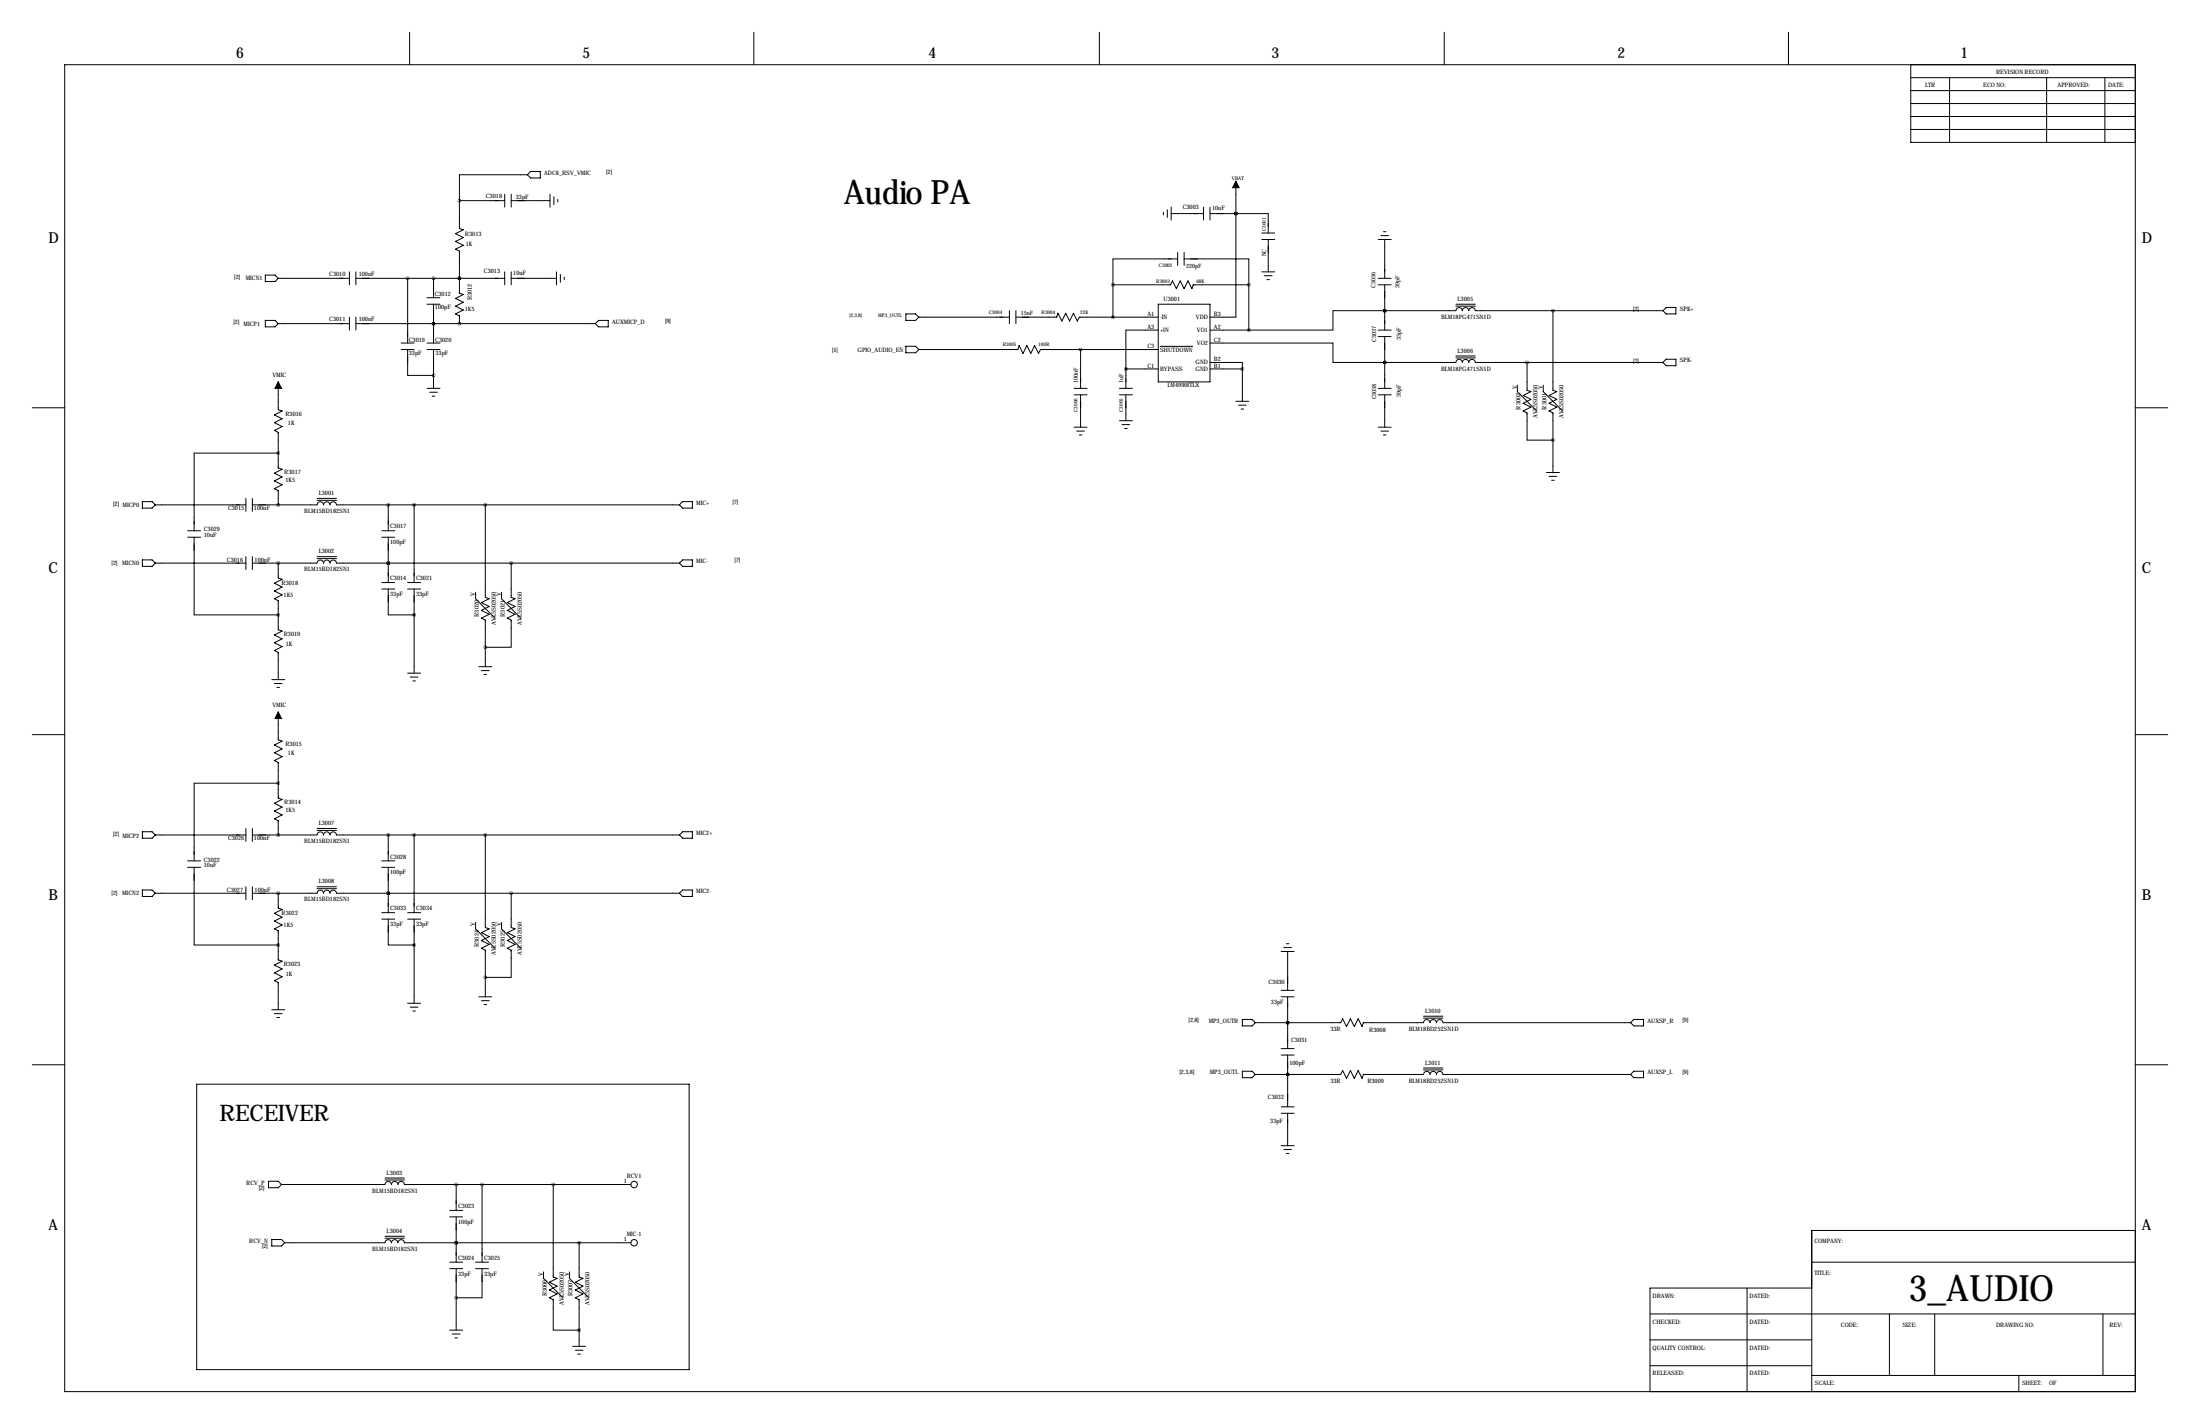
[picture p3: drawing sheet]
<svg xmlns="http://www.w3.org/2000/svg" width="864mm" height="559mm" viewBox="0 0 864 559" stroke-linecap="round" stroke-linejoin="round" font-family="sans-serif">
<g fill="none" stroke="#000" stroke-width=".39">
<path d="M160.8 12.7v12.7M295.9 12.7v12.7M431.5 12.7v12.7M566.9 12.7v12.7M702.1 12.7v12.7M25.4 25.4h812.8v520.7h-812.8zM750.1 25.4v30.5h88.1M750.1 35.6h88.1M750.1 30.5h88.1M765.3 30.5v25.4M803.4 30.5v25.4M826.3 30.5v25.4"/>
<path d="M750.1 50.8h88.1M750.1 45.7h88.1M750.1 40.6h88.1M180.3 78.7v11l1.6 .5-3.1 1.5 3.1 1.5-3.1 1.5 3.1 1.6-3.1 1.5 1.5 .8v16.5l1.6 .5-3.1 1.5 3.1 1.5-3.1 1.5 3.1 1.6-3.1 1.5 1.5 .8v3M180.3 78.7h17.8M198.1 76.2v5.1M200.7 76.2v5.1M200.7 78.7h15.2M207 68.6h-26.7v10.1M207 68.6l1.3-1.3h3.8v2.6h-3.8zM215.9 76.2v5.1M217.4 77.2v3.1"/>
<path d="M218.9 78.2v1M485.1 71.1v12.7M456.7 83.3v1M458.2 82.3v3M459.7 83.8h12.7M459.7 81.3v5.1M462.3 99.1v5M464.8 99.1v5M472.4 81.3v5.1M475 81.3v5.1M475 83.8h10.1M485.1 83.8h12.7v7.6"/>
<path d="M485.1 83.8h.1M485.1 83.8v40.7h-10.1M495.3 91.4h5.1M495.3 94h5.1M497.8 94v12.7M541 94h5.1M542 92.5h3.1M543.1 90.9h1M543.6 94v15.2M104.1 107.9h3.8l1.3 1.3-1.3 1.3h-3.8zM109.2 109.2h28M137.2 106.7v5.1"/>
<path d="M139.7 109.2h58.4M139.7 106.7v5.1M160 109.2v25.4M167.6 116.8h5.1M167.6 119.4h5.1M170.2 109.2v7.6M170.2 119.4v15.2M180.3 109.2h.1M198.1 106.7v5.1M200.7 109.2h17.7M200.7 106.7v5.1M218.4 106.7v5.1"/>
<path d="M220 107.7v3M221.5 108.7v1M436.9 111.8h22.6l.7-1.6 1.6 3.1 1.5-3.1 1.5 3.1 1.5-3.1 1.6 3.1 .5-1.5h21.8M436.9 111.8v12.7M454.7 119.4h20.3v30.5h-20.3zM462.3 101.6h-25.4v10.2M464.8 101.6h25.4v10.2M490.2 111.8v17.7M495.3 106.7h5.1M496.3 108.2h3.1M497.3 109.7h1M541 109.2h5.1"/>
<path d="M541 111.8h5.1M543.6 111.8v17.7M571.5 119.4h7.6M104.1 125.7h3.8l1.3 1.3-1.3 1.3h-3.8zM109.2 127h28M137.2 124.5v5M139.7 124.5v5M139.7 127h94M157.5 134.6h5.1M157.5 137.2h5.1M160 137.2v10.1h10.2M167.6 134.6h5.1"/>
<path d="M167.6 137.2h5.1M170.2 127h.1M170.2 137.2v15.2M180.3 127h.1M233.7 127l1.2-1.3h3.9v2.6h-3.9zM355.6 135.9h3.8l1.3 1.3-1.3 1.2h-3.8zM355.6 123.2h3.8l1.3 1.3-1.3 1.2h-3.8zM360.7 137.2h38.8l.5-1.6 1.6 3.1 1.5-3.1 1.5 3.1 1.5-3.1 1.6 3.1 .7-1.5h46.3M360.7 124.5h35.5M396.2 121.9v5.1M398.8 124.5h16l.5-1.6 1.5 3.1 1.5-3.1 1.6 3.1 1.5-3.1 1.5 3.1 .8-1.5h31M398.8 121.9v5.1"/>
<path d="M424.2 137.2v15.2M454.7 129.5h-12.7v15.3M455.4 135.9h12.8M475 134.6h48.2v7.6h20.4M475 129.5h15.2M541 129.5h5.1M541 132.1h5.1M543.6 121.9h27.9a1.27 1.27 0 0 1 1.3-1.2 1.27 1.27 0 0 1 1.2 1.2 1.27 1.27 0 0 1 1.3-1.2 1.27 1.27 0 0 1 1.3 1.2 1.27 1.27 0 0 1 1.2-1.2 1.27 1.27 0 0 1 1.3 1.2h73.7M543.6 121.9h.1M543.6 121.9h-20.4v7.6h-33M543.6 132.1v20.3M571.5 120.1h7.6"/>
<path d="M571.5 139.7h7.6M609.6 121.9v31.3l1.5 .5-3 1.5 3 1.5-3 1.5 3 1.6-3 1.5 1.5 .8v23.3M654 120.6h3.9v2.6h-3.9l-1.2-1.3zM109.2 149.9v10.9l1.5 .5-3 1.5 3 1.5-3 1.6 3 1.5-3 1.5 1.5 .8v13.9l1.5 .5-3 1.6 3 1.5-3 1.5 3 1.5-3 1.6 1.5 .7v5.6M167.6 152.4h5.1M168.7 153.9h3M169.7 155.4h1M421.6 152.4h5.1M421.6 154.9h5.1M424.2 154.9v12.7M439.4 152.4h5.1M439.4 154.9h5.1"/>
<path d="M442 144.8v7.6M442 154.9v10.2M442 144.8h12.7M475 142.2h12.7v2.6M475 144.8h12.7M485.1 157.5h5.1M486.2 159h3M487.7 144.8v12.7M541 152.4h5.1M541 154.9h5.1M543.6 142.2h27.9a1.27 1.27 0 0 1 1.3-1.2 1.27 1.27 0 0 1 1.2 1.2 1.27 1.27 0 0 1 1.3-1.2 1.27 1.27 0 0 1 1.3 1.2 1.27 1.27 0 0 1 1.2-1.2 1.27 1.27 0 0 1 1.3 1.2h73.7M543.6 142.2h.1"/>
<path d="M543.6 154.9v12.7M571.5 140.5h7.6M595.6 151.1v2.6l7.6 7.6M599.4 142.2v11l1.6 .5-3.1 1.5 3.1 1.5-3.1 1.5 3.1 1.6-3.1 1.5 1.5 .8v10.6h10.2M605.8 151.1v2.6l7.6 7.6M652.8 142.2l1.2-1.2h3.9v2.5h-3.9zM12.7 160h12.7M109.2 177.8h-33v30.5M421.6 167.6h5.1M422.7 169.2h3M423.7 170.7h1M439.4 165.1h5.1"/>
<path d="M440.4 166.6h3.1M441.5 168.1h1M487.2 160.5h1M541 167.6h5.1M542 169.2h3.1M543.1 170.7h1M838.2 160h12.7M55.9 196.8h3.8l1.3 1.3-1.3 1.3h-3.8zM61 198.1h35.5M96.5 195.6v5.1M99.1 198.1h25.4a1.27 1.27 0 0 1 1.2-1.2 1.27 1.27 0 0 1 1.3 1.2 1.27 1.27 0 0 1 1.3-1.2 1.27 1.27 0 0 1 1.2 1.2 1.27 1.27 0 0 1 1.3-1.2 1.27 1.27 0 0 1 1.3 1.2h134.6M99.1 195.6v5.1"/>
<path d="M124.5 195.6h7.6M124.5 196.3h7.6M152.4 198.1v10.2M162.6 198.1v30.5M190.5 198.1v36.3l1.5 .5-3 1.6 3 1.5-3 1.5 3 1.5-3 1.6 1.5 .7v18.3M268 196.8h3.8v2.6h-3.8l-1.3-1.3zM607.1 185.4h5M608.1 186.9h3M609.1 188.5h1M55.9 219.7h3.8l1.3 1.3-1.3 1.2h-3.8zM73.7 208.3h5M73.7 210.8h5"/>
<path d="M76.2 210.8v30.5h33M96.5 218.4v5.1M99.1 218.4v5.1M124.5 218.4h7.6M124.5 219.2h7.6M149.9 208.3h5M149.9 210.8h5M152.4 210.8v17.8M268 219.7h3.8v2.5h-3.8l-1.3-1.2zM61 221h35.5M99.1 221h25.4a1.27 1.27 0 0 1 1.2-1.2 1.27 1.27 0 0 1 1.3 1.2 1.27 1.27 0 0 1 1.3-1.2 1.27 1.27 0 0 1 1.2 1.2 1.27 1.27 0 0 1 1.3-1.2 1.27 1.27 0 0 1 1.3 1.2h134.6M109.2 221v5.8l1.5 .5-3 1.6 3 1.5-3 1.5 3 1.5-3 1.5 1.5 .8v11.4l1.5 .5-3 1.6 3 1.5-3 1.5 3 1.5-3 1.6 1.5 .7v10.7"/>
<path d="M149.9 228.6h5M149.9 231.1h5M152.4 231.1v10.2h10.2M152.4 221h.1M160 228.6h5.1M160 231.1h5.1M162.6 231.1v33.1M186.7 232.4v2.5l7.6 7.7M196.8 232.4v2.5l7.7 7.7M200.7 221v13.4l1.5 .5-3.1 1.6 3.1 1.5-3.1 1.5 3.1 1.5-3.1 1.6 1.6 .7v10.7h-10.2M106.7 266.7h5.1M107.7 268.2h3"/>
<path d="M108.7 269.7h1M109.2 279.4v10.9l1.5 .5-3 1.6 3 1.5-3 1.5 3 1.5-3 1.5 1.5 .8v14l1.5 .5-3 1.5 3 1.5-3 1.6 3 1.5-3 1.5 1.5 .8v5.6M160 264.2h5.1M161 265.7h3.1M162.1 267.2h1M188 261.6h5M189 263.1h3M190 264.7h1M12.7 288.3h12.7M838.2 288.3h12.7M109.2 307.3h-33v30.5M55.9 326.4h3.8l1.3 1.3-1.3 1.2h-3.8z"/>
<path d="M61 327.7h35.5M73.7 337.8h5M96.5 325.1v5.1M99.1 327.7l25.4-.1a1.27 1.27 0 0 1 1.2-1.2 1.27 1.27 0 0 1 1.3 1.3 1.27 1.27 0 0 1 1.3-1.3 1.27 1.27 0 0 1 1.2 1.3 1.27 1.27 0 0 1 1.3-1.3 1.27 1.27 0 0 1 1.3 1.3h134.6M99.1 325.1v5.1M124.5 325.1h7.6M124.5 325.9h7.6M149.9 337.8h5M152.4 327.7v10.1M162.6 327.7v30.4M190.5 327.7v36.3l1.5 .5-3 1.5 3 1.5-3 1.6 3 1.5-3 1.5 1.5 .8v18.3M268 326.4h3.8v2.5h-3.8l-1.3-1.2z"/>
<path d="M55.9 349.2h3.8l1.3 1.3-1.3 1.3h-3.8zM61 350.5h35.5M73.7 340.4h5M76.2 340.4v30.4h33M96.5 348v5.1M99.1 350.5h25.4a1.27 1.27 0 0 1 1.2-1.2 1.27 1.27 0 0 1 1.3 1.2 1.27 1.27 0 0 1 1.3-1.2 1.27 1.27 0 0 1 1.2 1.2 1.27 1.27 0 0 1 1.3-1.2 1.27 1.27 0 0 1 1.3 1.2h134.6M99.1 348v5.1M109.2 350.5v5.9l1.5 .5-3 1.5 3 1.5-3 1.5 3 1.6-3 1.5 1.5 .8v11.4l1.5 .5-3 1.5 3 1.5-3 1.6 3 1.5-3 1.5 1.5 .8v10.6M124.5 348h7.6M124.5 348.7h7.6M149.9 340.4h5M149.9 358.1h5"/>
<path d="M152.4 350.5h.1M152.4 340.4v17.7M160 358.1h5.1M200.7 350.5v13.5l1.5 .5-3.1 1.5 3.1 1.5-3.1 1.6 3.1 1.5-3.1 1.5 1.6 .8v10.6h-10.2M266.7 350.5l1.3-1.3h3.8v2.6h-3.8zM149.9 360.7h5M152.4 360.7v10.1h10.2M160 360.7h5.1M162.6 360.7v33M186.7 361.9v2.6l7.6 7.6M196.8 361.9v2.6l7.7 7.6M502.9 373.4h5.1"/>
<path d="M503.9 371.9h3.1M505 370.3h1M505.5 373.4v15.2M106.7 396.2h5.1M107.7 397.8h3M108.7 399.3h1M160 393.7h5.1M161 395.2h3.1M162.1 396.7h1M188 391.2h5M189 392.7h3M190 394.2h1"/>
<path d="M502.9 391.2h5.1M502.9 388.6h5.1M505.5 391.2v20.3M558.8 398.8h7.6M558.8 399.5h7.6M12.7 417.8h12.7M487.7 400h3.8l1.3 1.3-1.3 1.3h-3.8zM492.8 401.3h33.5l.7-1.5 1.6 3 1.5-3 1.5 3 1.5-3 1.6 3 .5-1.5h23.6a1.27 1.27 0 0 1 1.3-1.2 1.27 1.27 0 0 1 1.2 1.2 1.27 1.27 0 0 1 1.3-1.2 1.27 1.27 0 0 1 1.3 1.2 1.27 1.27 0 0 1 1.2-1.2 1.27 1.27 0 0 1 1.3 1.2h73.7M502.9 411.5h5.1M502.9 414h5.1M505.5 401.3h.1M505.5 414v20.3"/>
<path d="M558.8 419.1h7.6M558.8 419.9h7.6M641.3 400h3.9v2.6h-3.9l-1.2-1.3zM838.2 417.8h12.7M77.2 425.4h193.3v112.1h-193.3zM487.7 420.4h3.8l1.3 1.2-1.3 1.3h-3.8zM492.8 421.6h33.5l.7-1.5 1.6 3.1 1.5-3.1 1.5 3.1 1.5-3.1 1.6 3.1 .5-1.6h23.6a1.27 1.27 0 0 1 1.3-1.2 1.27 1.27 0 0 1 1.2 1.2 1.27 1.27 0 0 1 1.3-1.2 1.27 1.27 0 0 1 1.3 1.2 1.27 1.27 0 0 1 1.2-1.2 1.27 1.27 0 0 1 1.3 1.2h73.7M502.9 436.9h5.1M502.9 434.3h5.1M505.5 421.6h.1M505.5 436.9v12.7M641.3 420.4h3.9v2.5h-3.9l-1.2-1.3z"/>
<path d="M502.9 449.6h5.1M503.9 451.1h3.1M505 452.6h1M105.4 463.5h3.8l1.3 1.3-1.3 1.3h-3.8zM110.5 464.8h40.6a1.27 1.27 0 0 1 1.3-1.2 1.27 1.27 0 0 1 1.3 1.2 1.27 1.27 0 0 1 1.2-1.2 1.27 1.27 0 0 1 1.3 1.2 1.27 1.27 0 0 1 1.3-1.2 1.27 1.27 0 0 1 1.2 1.2h88.9M151.1 462.3h7.6M151.1 463h7.6M176.5 475h5.1M176.5 477.5h5.1M179.1 464.8v10.2M179.1 477.5v17.8M189.2 464.8v30.5"/>
<path d="M217.2 464.8v36.3l1.5 .5-3.1 1.6 3.1 1.5-3.1 1.5 3.1 1.5-3.1 1.6 1.6 .7v12h10.1M106.7 486.4h3.8l1.3 1.3-1.3 1.2h-3.8zM111.8 487.7h39.3a1.27 1.27 0 0 1 1.3-1.2 1.27 1.27 0 0 1 1.3 1.2 1.27 1.27 0 0 1 1.2-1.2 1.27 1.27 0 0 1 1.3 1.2 1.27 1.27 0 0 1 1.3-1.2 1.27 1.27 0 0 1 1.2 1.2h88.9M151.1 485.1h7.6M151.1 485.9h7.6M176.5 495.3h5.1M176.5 497.8h5.1M179.1 487.7h.1M179.1 497.8v24.2M186.7 495.3h5.1M186.7 497.8h5.1M189.2 497.8v11.5h-10.1"/>
<path d="M213.4 499.1v2.5l7.6 7.7M223.5 499.1v2.5l7.6 7.7M227.3 487.7v13.4l1.6 .5-3.1 1.6 3.1 1.5-3.1 1.5 3.1 1.5-3.1 1.6 1.5 .7v18.3M711.2 495.3h127M838.2 482.9h-127v63.2M647.7 515.6h190.5M685.8 505.5v40.6M711.2 505.5h-63.5v40.6M741.7 515.6v24.2M759.5 515.6v24.2M825.5 515.6v24.2M176.5 522h5.1"/>
<path d="M177.5 523.5h3.1M178.6 525h1M224.8 528.3h5.1M225.8 529.8h3.1M226.8 531.4h1M647.7 535.9h63.5M647.7 525.8h63.5M711.2 539.8h127M792.5 539.8v6.3"/>
<circle cx="248.9" cy="464.8" r="1.27"/>
<circle cx="248.9" cy="487.7" r="1.27"/>
</g>
<path d="M485.1 71.1l1.3 2.6h-2.5zM109.2 149.9l1.3 2.5h-2.6zM109.2 279.4l1.3 2.5h-2.6z" fill="#000" stroke="#000" stroke-width=".39"/>
<path d="M162.5 198.1a.05 .05 0 0 0 .1 0 .05 .05 0 0 0-.1 0zM109.2 198.1a.05 .05 0 0 0 .1 0 .05 .05 0 0 0-.1 0zM109.2 221a.05 .05 0 0 0 .1 0 .05 .05 0 0 0-.1 0zM109.2 241.3a.05 .05 0 0 0 .1 0 .05 .05 0 0 0-.1 0zM162.5 241.3a.05 .05 0 0 0 .1 0 .05 .05 0 0 0-.1 0zM180.3 109.2a.05 .05 0 0 0 .1 0 .05 .05 0 0 0-.1 0zM160 109.2a.05 .05 0 0 0 .1 0 .05 .05 0 0 0-.1 0zM170.1 109.2a.05 .05 0 0 0 .1 0 .05 .05 0 0 0-.1 0zM170.1 127a.05 .05 0 0 0 .1 0 .05 .05 0 0 0-.1 0zM170.1 127a.05 .05 0 0 0 .1 0 .05 .05 0 0 0-.1 0zM180.3 109.2a.05 .05 0 0 0 .1 0 .05 .05 0 0 0-.1 0zM170.1 147.3a.05 .05 0 0 0 .1 0 .05 .05 0 0 0-.1 0zM109.2 177.8a.05 .05 0 0 0 .1 0 .05 .05 0 0 0-.1 0zM200.6 221a.05 .05 0 0 0 .1 0 .05 .05 0 0 0-.1 0zM485.1 83.8a.05 .05 0 0 0 .1 0 .05 .05 0 0 0-.1 0zM441.9 144.8a.05 .05 0 0 0 .1 0 .05 .05 0 0 0-.1 0zM436.8 124.5a.05 .05 0 0 0 .1 0 .05 .05 0 0 0-.1 0zM436.8 111.8a.05 .05 0 0 0 .1 0 .05 .05 0 0 0-.1 0zM490.2 111.8a.05 .05 0 0 0 .1 0 .05 .05 0 0 0-.1 0zM487.6 144.8a.05 .05 0 0 0 .1 0 .05 .05 0 0 0-.1 0zM543.5 142.2a.05 .05 0 0 0 .1 0 .05 .05 0 0 0-.1 0zM599.4 142.2a.05 .05 0 0 0 .1 0 .05 .05 0 0 0-.1 0zM543.5 121.9a.05 .05 0 0 0 .1 0 .05 .05 0 0 0-.1 0zM485.1 83.8a.05 .05 0 0 0 .1 0 .05 .05 0 0 0-.1 0zM424.1 137.2a.05 .05 0 0 0 .1 0 .05 .05 0 0 0-.1 0zM490.2 129.5a.05 .05 0 0 0 .1 0 .05 .05 0 0 0-.1 0zM543.5 121.9a.05 .05 0 0 0 .1 0 .05 .05 0 0 0-.1 0zM543.5 142.2a.05 .05 0 0 0 .1 0 .05 .05 0 0 0-.1 0zM180.3 127a.05 .05 0 0 0 .1 0 .05 .05 0 0 0-.1 0zM180.3 78.7a.05 .05 0 0 0 .1 0 .05 .05 0 0 0-.1 0zM505.4 401.3a.05 .05 0 0 0 .1 0 .05 .05 0 0 0-.1 0zM505.4 401.3a.05 .05 0 0 0 .1 0 .05 .05 0 0 0-.1 0zM505.4 421.6a.05 .05 0 0 0 .1 0 .05 .05 0 0 0-.1 0zM505.4 421.6a.05 .05 0 0 0 .1 0 .05 .05 0 0 0-.1 0zM217.1 464.8a.05 .05 0 0 0 .1 0 .05 .05 0 0 0-.1 0zM227.3 487.7a.05 .05 0 0 0 .1 0 .05 .05 0 0 0-.1 0zM227.3 522a.05 .05 0 0 0 .1 0 .05 .05 0 0 0-.1 0zM179 464.8a.05 .05 0 0 0 .1 0 .05 .05 0 0 0-.1 0zM179 487.7a.05 .05 0 0 0 .1 0 .05 .05 0 0 0-.1 0zM179 487.7a.05 .05 0 0 0 .1 0 .05 .05 0 0 0-.1 0zM189.2 464.8a.05 .05 0 0 0 .1 0 .05 .05 0 0 0-.1 0zM179 509.3a.05 .05 0 0 0 .1 0 .05 .05 0 0 0-.1 0zM162.5 327.7a.05 .05 0 0 0 .1 0 .05 .05 0 0 0-.1 0zM109.2 327.7a.05 .05 0 0 0 .1 0 .05 .05 0 0 0-.1 0zM109.2 350.5a.05 .05 0 0 0 .1 0 .05 .05 0 0 0-.1 0zM109.2 370.8a.05 .05 0 0 0 .1 0 .05 .05 0 0 0-.1 0zM162.5 370.8a.05 .05 0 0 0 .1 0 .05 .05 0 0 0-.1 0zM109.2 307.3a.05 .05 0 0 0 .1 0 .05 .05 0 0 0-.1 0zM200.6 350.5a.05 .05 0 0 0 .1 0 .05 .05 0 0 0-.1 0z" fill="#000" stroke="#000" stroke-width="1.3"/>
<text font-size="14.2" x="749.3" y="510.5">3_AUDIO</text>
<text font-size="13.2" x="331.2" y="80.2">Audio PA</text>
<text font-size="9" x="86.1" y="439.9">RECEIVER</text>
<g font-size="5.9">
<text x="92.7" y="22.9">6</text>
<text x="228.6" y="22.9">5</text>
<text x="364.5" y="22.9">4</text>
<text x="499.1" y="22.9">3</text>
<text x="635" y="22.9">2</text>
<text x="769.6" y="22.9">1</text>
<text x="19" y="95.2">D</text>
<text x="840.7" y="95.2">D</text>
<text x="19" y="224.8">C</text>
<text x="840.7" y="224.8">C</text>
<text x="19" y="353.1">B</text>
<text x="840.7" y="353.1">B</text>
<text x="19" y="482.6">A</text>
<text x="840.7" y="482.6">A</text>
</g>
<g font-size="2.4">
<text x="783.6" y="29.2">REVISION RECORD</text>
<text x="755.6" y="34.3">LTR</text>
<text x="778.5" y="34.3">ECO NO:</text>
<text x="807.7" y="34.3">APPROVED:</text>
<text x="827.5" y="34.3">DATE:</text>
<text x="213.6" y="68.6">ADC8_RSV_VMIC</text>
<text x="238" y="68.4">[2]</text>
<text x="190.7" y="77.8">C3018</text>
<text x="202.5" y="78.2">33pF</text>
<text x="464.3" y="81.8">C3003</text>
<text x="475.8" y="82.6">10uF</text>
<text x="182.5" y="92.6">R3013</text>
<text x="182.9" y="96.4">1K</text>
<text x="190" y="107.2">C3013</text>
<text x="201.5" y="107.9">10uF</text>
<text x="92" y="109.6">[2]</text>
<text x="96.5" y="110">MICN1</text>
<text x="129.2" y="108.4">C3010</text>
<text x="140.8" y="108.4">100nF</text>
<text x="170.6" y="116">C3012</text>
<text x="185.2" y="117.8" transform="rotate(-90 185.2 117.8)">R3012</text>
<text x="456.7" y="118.1">U3001</text>
<text x="572.2" y="118.1">L3005</text>
<text x="170.7" y="121.4">100pF</text>
<text x="182.5" y="122.2">1K5</text>
<text x="450.4" y="124">A1</text>
<text x="455.4" y="125.3">-IN</text>
<text x="469.5" y="125.3">VDD</text>
<text x="476.5" y="124">B3</text>
<text x="565.7" y="125.1">BLM18PG471SN1D</text>
<text x="641.1" y="122">[7]</text>
<text x="659.4" y="121.9">SPK+</text>
<text x="91.7" y="127.2">[2] MICP1</text>
<text x="129.2" y="126.1">C3011</text>
<text x="140.8" y="126.1">100nF</text>
<text x="240.3" y="127">AUXMICP_D</text>
<text x="261.1" y="126.8">[9]</text>
<text x="450.4" y="129">A3</text>
<text x="455.4" y="130.3">+IN</text>
<text x="469.9" y="130.3">VO1</text>
<text x="476.5" y="129">A2</text>
<text x="160.5" y="134">C3019</text>
<text x="170.8" y="134">C3020</text>
<text x="450.4" y="136.7">C3</text>
<text x="455.4" y="138">SHUTDOWN</text>
<text x="469.9" y="135.4">VO2</text>
<text x="476.5" y="134.1">C2</text>
<text x="160.5" y="139.5">33pF</text>
<text x="170.9" y="139.4">33pF</text>
<text x="326.6" y="138.2">[1]</text>
<text x="336.7" y="138.2">GPIO_AUDIO_EN</text>
<text x="469.3" y="143">GND</text>
<text x="476.5" y="141.7">B2</text>
<text x="572.2" y="138.4">L3006</text>
<text x="641.1" y="142.3">[7]</text>
<text x="659.4" y="142.2">SPK-</text>
<text x="106.9" y="148.1">VMIC</text>
<text x="450.4" y="144.3">C1</text>
<text x="455.4" y="145.6">BYPASS</text>
<text x="469.3" y="145.6">GND</text>
<text x="476.5" y="144.3">B1</text>
<text x="565.7" y="145.4">BLM18PG471SN1D</text>
<text x="458.3" y="151.9">LM4990ITLX</text>
<text x="596.9" y="160.7" transform="rotate(-90 596.9 160.7)">R3002</text>
<text x="607.1" y="160.7" transform="rotate(-90 607.1 160.7)">R3001</text>
<text x="112.1" y="163.4">R3016</text>
<text x="113" y="166.7">1K</text>
<text x="603.6" y="164" transform="rotate(-90 603.6 164)">AVL5S02050</text>
<text x="613.7" y="164" transform="rotate(-90 613.7 164)">AVL5S02050</text>
<text x="111.6" y="185.9">R3017</text>
<text x="112" y="189.3">1K5</text>
<text x="125.1" y="194.3">L3001</text>
<text x="287.5" y="197.7">[7]</text>
<text x="44.4" y="198.7">[2] MICP0</text>
<text x="89.5" y="200.2">C3015</text>
<text x="99.7" y="200.2">100nF</text>
<text x="119.5" y="201.3">BLM15BD182SN1</text>
<text x="273.3" y="198.1">MIC+</text>
<text x="80" y="208.5">C3029</text>
<text x="153.2" y="207.4">C3017</text>
<text x="80" y="210.9">10uF</text>
<text x="153.2" y="213.5">100pF</text>
<text x="43.8" y="221.6">[2]</text>
<text x="48" y="221.7">MICN0</text>
<text x="89.1" y="220.4">C3016</text>
<text x="99.9" y="220.4">100nF</text>
<text x="125.1" y="217.1">L3002</text>
<text x="273.3" y="221">MIC-</text>
<text x="288.3" y="220.5">[7]</text>
<text x="119.5" y="224.2">BLM15BD182SN1</text>
<text x="153.2" y="227.7">C3014</text>
<text x="163.3" y="227.7">C3021</text>
<text x="110.5" y="229.4">R3018</text>
<text x="153.2" y="233.8">33pF</text>
<text x="163.3" y="233.8">33pF</text>
<text x="111.3" y="234.4">1K5</text>
<text x="188" y="242" transform="rotate(-90 188 242)">R3020</text>
<text x="194.6" y="245.3" transform="rotate(-90 194.6 245.3)">AVL5S02050</text>
<text x="198.1" y="242" transform="rotate(-90 198.1 242)">R3021</text>
<text x="204.8" y="245.3" transform="rotate(-90 204.8 245.3)">AVL5S02050</text>
<text x="111.4" y="249.4">R3019</text>
<text x="112.1" y="253.6">1K</text>
<text x="106.9" y="277.6">VMIC</text>
<text x="112.1" y="292.9">R3015</text>
<text x="113" y="296.2">1K</text>
<text x="111.6" y="315.5">R3014</text>
<text x="112" y="318.8">1K5</text>
<text x="125.1" y="323.8">L3007</text>
<text x="44.4" y="328.2">[2] MICP2</text>
<text x="89.5" y="329.7">C3026</text>
<text x="99.7" y="329.7">100nF</text>
<text x="273.3" y="327.7">MIC2+</text>
<text x="119.5" y="330.9">BLM15BD182SN1</text>
<text x="80" y="338.1">C3022</text>
<text x="80" y="340.4">10uF</text>
<text x="153.2" y="336.9">C3028</text>
<text x="125.1" y="346.7">L3008</text>
<text x="153.2" y="343.1">100pF</text>
<text x="43.8" y="351.2">[2]</text>
<text x="48" y="351.3">MICN2</text>
<text x="89.1" y="350">C3027</text>
<text x="99.9" y="350">100nF</text>
<text x="119.5" y="353.7">BLM15BD182SN1</text>
<text x="273.3" y="350.5">MIC2-</text>
<text x="110.5" y="359">R3022</text>
<text x="153.2" y="357.2">C3033</text>
<text x="163.3" y="357.2">C3034</text>
<text x="111.3" y="363.9">1K5</text>
<text x="153.2" y="363.4">33pF</text>
<text x="163.3" y="363.4">33pF</text>
<text x="188" y="371.6" transform="rotate(-90 188 371.6)">R3024</text>
<text x="198.1" y="371.6" transform="rotate(-90 198.1 371.6)">R3025</text>
<text x="194.6" y="374.8" transform="rotate(-90 194.6 374.8)">AVL5S02050</text>
<text x="204.8" y="374.8" transform="rotate(-90 204.8 374.8)">AVL5S02050</text>
<text x="111.4" y="379">R3023</text>
<text x="112.1" y="383.1">1K</text>
<text x="497.9" y="386.1">C3030</text>
<text x="498.9" y="394">33pF</text>
<text x="466.6" y="400.9">[2,8]</text>
<text x="474.5" y="401.3">MP3_OUTR</text>
<text x="559.5" y="397.5">L3010</text>
<text x="646.7" y="401.3">AUXSP_R</text>
<text x="660.5" y="401.2">[9]</text>
<text x="522.2" y="404.7">33R</text>
<text x="537.5" y="404.9">R3008</text>
<text x="553" y="404.5">BLM18BD252SN1D</text>
<text x="506.8" y="408.9">C3031</text>
<text x="506.1" y="417.9">100pF</text>
<text x="559.5" y="417.8">L3011</text>
<text x="463" y="421.4">[2,3,8]</text>
<text x="474.9" y="421.6">MP3_OUTL</text>
<text x="522.2" y="425">33R</text>
<text x="536.7" y="424.9">R3009</text>
<text x="553" y="424.8">BLM18BD252SN1D</text>
<text x="646.7" y="421.6">AUXSP_L</text>
<text x="660.5" y="421.5">[9]</text>
<text x="497.7" y="431.1">C3032</text>
<text x="498.6" y="440.7">33pF</text>
<text x="151.8" y="461">L3003</text>
<text x="96.7" y="464.8">RCV_P</text>
<text x="101.6" y="466.9">[2]</text>
<text x="244.9" y="464.3">1</text>
<text x="246" y="462.3">RCV1</text>
<text x="146.1" y="468">BLM15BD182SN1</text>
<text x="179.8" y="474.1">C3023</text>
<text x="151.8" y="483.8">L3004</text>
<text x="179.8" y="480.2">100pF</text>
<text x="246" y="485.1">MIC-1</text>
<text x="97.8" y="487.7">RCV_N</text>
<text x="102.8" y="489.8">[2]</text>
<text x="146.1" y="490.9">BLM15BD182SN1</text>
<text x="244.9" y="487.2">1</text>
<text x="712.2" y="487.7">COMPANY:</text>
<text x="179.8" y="494.4">C3024</text>
<text x="190" y="494.4">C3025</text>
<text x="179.8" y="500.5">33pF</text>
<text x="190" y="500.5">33pF</text>
<text x="712.2" y="500.4">TITLE:</text>
<text x="214.6" y="508.7" transform="rotate(-90 214.6 508.7)">R3006</text>
<text x="224.8" y="508.7" transform="rotate(-90 224.8 508.7)">R3007</text>
<text x="648.7" y="509.3">DRAWN:</text>
<text x="686.8" y="509.3">DATED:</text>
<text x="221.3" y="512" transform="rotate(-90 221.3 512)">AVL5S02050</text>
<text x="231.5" y="512" transform="rotate(-90 231.5 512)">AVL5S02050</text>
<text x="648.7" y="519.4">CHECKED:</text>
<text x="686.8" y="519.4">DATED:</text>
<text x="722.6" y="520.7">CODE:</text>
<text x="746.8" y="520.7">SIZE:</text>
<text x="783.6" y="520.7">DRAWING NO:</text>
<text x="828" y="520.7">REV:</text>
<text x="648.7" y="529.6">QUALITY CONTROL:</text>
<text x="686.8" y="529.6">DATED:</text>
<text x="648.7" y="539.8">RELEASED:</text>
<text x="686.8" y="539.8">DATED:</text>
<text x="712.5" y="543.6">SCALE:</text>
<text x="793.7" y="543.6">SHEET:</text>
<text x="804.3" y="543.6">OF</text>
</g>
<g font-size="2.3">
<text x="497.1" y="100.6" transform="rotate(-90 497.1 100.6)">NC</text>
<text x="465.6" y="105.2">220pF</text>
<text x="540" y="113" transform="rotate(-90 540 113)">C3036</text>
<text x="549.4" y="113" transform="rotate(-90 549.4 113)">39pF</text>
<text x="400.8" y="123.4">15nF</text>
<text x="540.3" y="134.1" transform="rotate(-90 540.3 134.1)">C3037</text>
<text x="549.9" y="133.6" transform="rotate(-90 549.9 133.6)">33pF</text>
<text x="423.2" y="150.4" transform="rotate(-90 423.2 150.4)">100nF</text>
<text x="440.9" y="150.4" transform="rotate(-90 440.9 150.4)">1uF</text>
<text x="549.9" y="156" transform="rotate(-90 549.9 156)">39pF</text>
<text x="595.4" y="152.7" transform="rotate(-90 595.4 152.7)">V</text>
<text x="605.5" y="152.7" transform="rotate(-90 605.5 152.7)">V</text>
<text x="540.3" y="156.7" transform="rotate(-90 540.3 156.7)">C3038</text>
<text x="186.4" y="233.9" transform="rotate(-90 186.4 233.9)">V</text>
<text x="196.6" y="233.9" transform="rotate(-90 196.6 233.9)">V</text>
<text x="186.4" y="363.5" transform="rotate(-90 186.4 363.5)">V</text>
<text x="196.6" y="363.5" transform="rotate(-90 196.6 363.5)">V</text>
<text x="213.1" y="500.6" transform="rotate(-90 213.1 500.6)">V</text>
<text x="223.3" y="500.6" transform="rotate(-90 223.3 500.6)">V</text>
</g>
<g font-size="2">
<text x="483.6" y="70.5">VBAT</text>
<text x="496.9" y="90.7" transform="rotate(-90 496.9 90.7)">C3001</text>
<text x="454.9" y="104.6">C3002</text>
<text x="453.9" y="111">R3003</text>
<text x="469.6" y="111">68K</text>
<text x="333.5" y="124.4">[2,3,8]</text>
<text x="344.7" y="124.5">MP3_OUTL</text>
<text x="388.1" y="123.2">C3004</text>
<text x="408.9" y="123.2">R3004</text>
<text x="424.1" y="123.2">22K</text>
<text x="393.6" y="135.9">R3005</text>
<text x="407.6" y="135.9">100R</text>
<text x="423" y="161.5" transform="rotate(-90 423 161.5)">C3006</text>
<text x="440.7" y="161.5" transform="rotate(-90 440.7 161.5)">C3005</text>
</g>
</svg>
